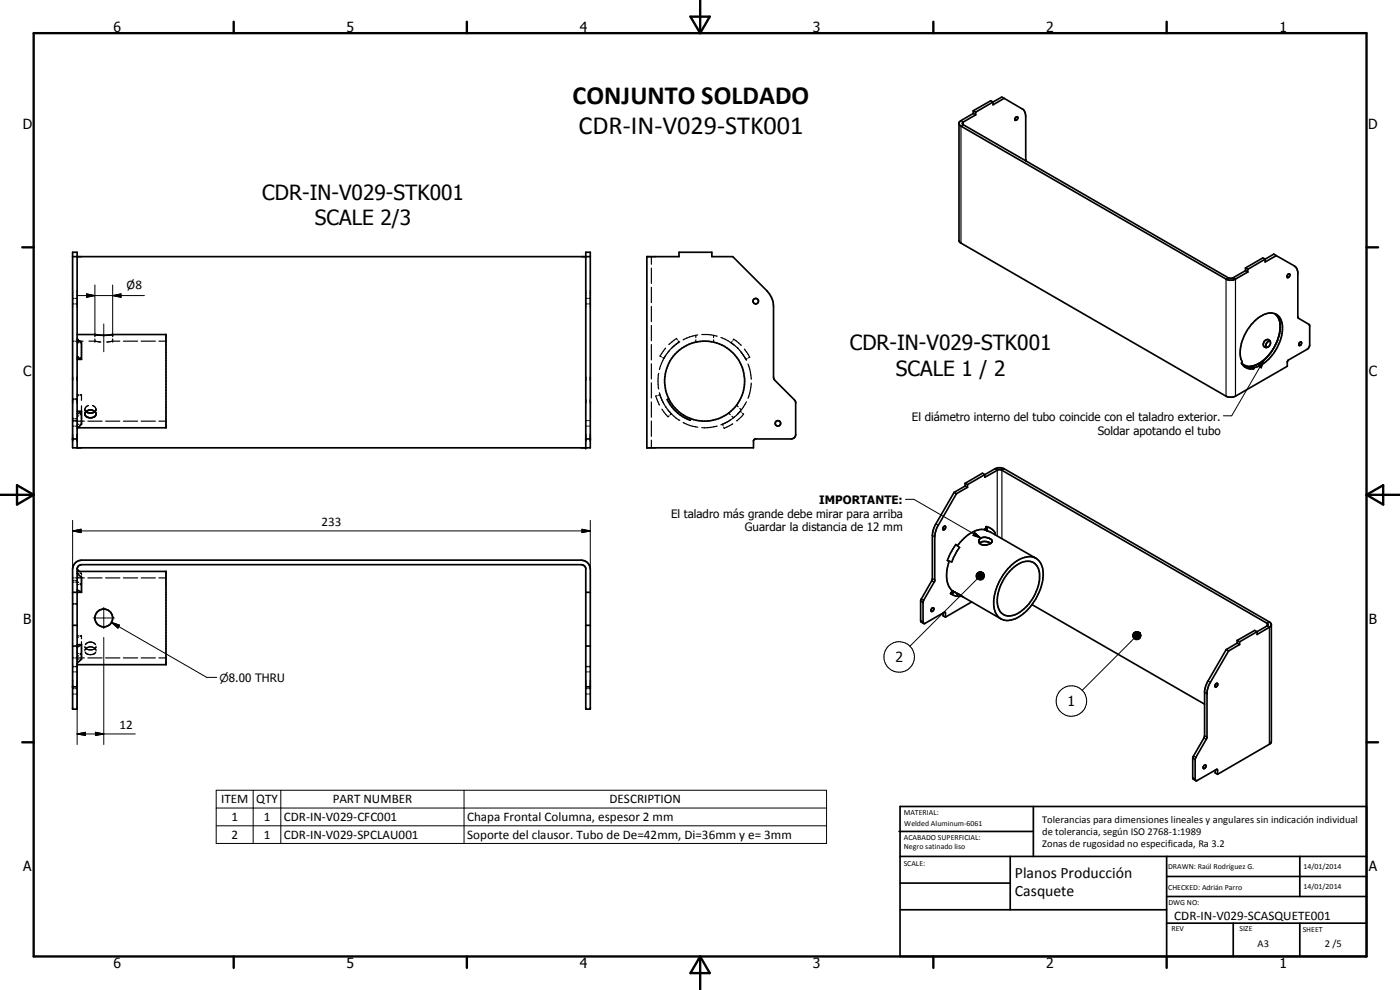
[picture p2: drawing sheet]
<svg xmlns="http://www.w3.org/2000/svg" width="420mm" height="297mm" viewBox="0 0 420 297" stroke-linecap="round" stroke-linejoin="round" font-family="sans-serif">
<g fill="none" stroke="#000" stroke-width=".51">
<path d="M287.8 37.1l.6 .7 80.1 46.2a2.88 2.88 0 0 0 2.3-.3l3.7-2.1M292.1 34l-3.7 2.2-.6 .7v35.4l.2 .3 80.2 46.4 1.7 .2 .9-.3 15.5-9v-1.3l.4-.6 5.6-3.2 .7-.9v-6.4l-3.3-2-.2-.5v-13.3l-.3-1-.7-.9-5.5-3.1M292.1 33.2v.8M292.1 34l.7 .5M292.1 33.2l.7 .5M292.8 34.5l-3.8 2.2v.6l79.6 46.1h1.3l3.9-2.2M292.8 33.7v.8M298 30.6l-5.2 3.1M298 30.6l-.7-.4-5.2 3M301.4 29.5l5.6 3.3 .7 1.1 .1 1.1v12.9l.2 .4M301.4 29.5l-3.4 2v-.9M301.4 29.5l-.8-.4-2.6 1.5"/>
<path d="M304.7 35.3a.38 .38 0 0 1 .6-.2 .38 .38 0 0 1 .1 .6l-.4 .4h-.3zM21.8 77h155.4M194.1 77h9.7v-1.3h9.8v1.3h6.3l10.3 10.3a6.9 6.9 0 0 1 1.9 4.7v21.2l.4 .9 6.2 6.3 .1 10.2-.4 .7-.9 .4h-10.9l-.5 .5v2.2h-32zM379.7 77.8l-5.2 3M379.7 77.8l-.7-.4-5.2 3M383 76.7l-.7-.5-2.6 1.6M383 76.7l-3.3 1.9v-.8M373.8 81.2l.7 .4M373.8 80.4l.7 .4M373.8 80.4v.8M374.5 80.8v.8M382.7 94.1l.9 1.1"/>
<path d="M383 94.4l.5 .7M383.5 95.1l.4 .9M383.6 95.2l.4 .9M383.9 96l.3 1.7M384 96.1l.1 .5M384.1 99.4a12.6 12.6 0 0 1-8.4 10.5M384.2 98.2l-.4 2.7M384.2 97.6v1.3M386.7 82.2a.47 .47 0 0 1 .5 .4 .47 .47 0 0 1-.4 .5l-.4 .2-.2-.3zM23.1 100.4h5.6l2.2 .2 2.7-.2h16.2v28h-26.5M23.1 101.8l1.4 1.1v4.9M23.1 107.2l1.4 .6"/>
<path d="M23.1 107.8h1.4M200.7 119.6l-.5 .3a12.6 12.6 0 0 0 6.9 6.2l.2-.5M200.7 119.6a12 12 0 0 1 8.5-17 12 12 0 0 1 14.2 12.7 12 12 0 0 1-16.1 10.3M200.7 119.6a11.5 11.5 0 0 0 6.6 6M372.6 109l.2-.3a10.8 10.8 0 0 1 2.3-10.8 8.1 8.1 0 0 1 6.9-3.9 4 4 0 0 1 2.9 4.8 13.9 13.9 0 0 1-7 11.1l-1.5 .4M372.6 109a3.4 3.4 0 0 0 3.6 1.7M373.5 110l2 .2M375.5 110.2l.7 .5M375.7 109.9l.7 .4M375.7 109.9l-.2 .3M376.4 110.3l-.2 .4M378.4 108.7a4.4 4.4 0 0 1-5.8 .2"/>
<path d="M379.5 102.4a1.05 1.05 0 0 1 1.6-.2 1.05 1.05 0 0 1-.2 1.6 1.05 1.05 0 0 1-1.6 .2 1.05 1.05 0 0 1 .2-1.6zM379.9 107.4l-1 .9M380.7 106.6l-.4 .5M381.1 102.3l-.4 .1a1.49 1.49 0 0 0-.7 1.9M382.7 103.5l-1.5 2.5M383.4 102.1l-.6 1.3M390.1 102.7l.2-.1a.54 .54 0 0 1 .2 .7 .54 .54 0 0 1-.7 .2zM21.8 131.7h1.3M23.1 134.4v-58.7h-1.3v58.7h155.4v-58.7h-1.4v58.7M23.1 123.4h1.4M24.5 123.4v3.9l-1.4 1.2M24.5 123.4l-1.4 .8"/>
<path d="M25.8 123.6a1.71 1.71 0 0 1 1.8-.6 1.71 1.71 0 0 1 1.2 1.5 1.91 1.91 0 0 1-3.3 0zM25.8 123.5l1.2 .5 1.5-.5M175.8 131.7h1.4M283.1 158.2l.4-.3a.54 .54 0 0 1 .2 .7 .54 .54 0 0 1-.8 .2zM286.3 147.7l-5.7 9.9-.6 1.8-.2 1.3v13.1l-3.5 6.4v6.2l.9 .7M286.3 147.7l.8 .4M287.1 148.1l-6.1 10.8-.5 2.2v13.1l-3.5 6.4 .1 6.4 .5 .1 5.9-3.4 .2 .2v1.3M289.6 145.8l-3.3 1.9M289.6 145v.8M289.6 145.8l.8 .4M289.6 145l.8 .4M290.4 146.2l-3.3 1.9"/>
<path d="M290.4 145.4v.8M295.6 142.4l-5.2 3M295.6 142.4l3-1.7a3.1 3.1 0 0 1 2.8 0l79.5 45.9 .6 .5v35.8l-16.1 9.4M295.6 142.4v.8l3.9-2.2 .6-.1 .6 .2 79.7 46v.6l-3.1 1.8M295.6 142.4l-.8-.4-5.2 3M295.6 158.9a9 9 0 0 0-7.8 4.3l-.5 .5M295.6 158.9l.7 .4M296 158l1.6 .7a2.03 2.03 0 0 1 1.1 1.7M296 158l.3 1.3M296 158l-.4 .9M296.3 159.3l1.2 .5 13.4 7.7M21.8 177.7h2.7"/>
<path d="M22.7 168.7l1.8-.6h150a2.73 2.73 0 0 1 2.7 2.6v42.1h-1.4v-42.3l-.4-.7-.7-.3h-150.5a1.26 1.26 0 0 0-1.1 1.2v42.1h-1.3v-42.1l.2-1zM23.1 171.4h26.7v28h-26.7M23.1 172l1.4 1.2v4.5M23.1 170.7l.7 .7M23.1 177l1.4 .7M175.8 177.7h1.4M284.9 168.4a8.5 8.5 0 0 0 .6 8.6l.3 .2M285.3 178.1a4.2 4.2 0 0 0 3.3 .7M285.8 177.2l.7 .5M285.8 177.2l-.5 .9M286.5 177.7l1 .5M286.5 177.7l-1.2 .4"/>
<path d="M286.8 163.4l1.2 .9-.8 1.1-1.5 3.2-1.4-.4 .9-2.2zM287.9 178.4l.2 .1M288 178.5l-.7-.4 1.3 .7M288.1 178.6l.3 .1M288.6 178.8l11.8 6.9M294 161.8a2.89 2.89 0 0 1 3.6 .2l.1 .2a1.66 1.66 0 0 1-2 1.3 1.42 1.42 0 0 1-2-1.2zM297 162.8l.1 .4M297 162.8l.3 .2M297 162.8l-1.1-.3a2.2 2.2 0 0 0-1.9 .5M302.5 170.6a8.1 8.1 0 0 1 7.9-3.3 5.1 5.1 0 0 1 2.7 5.3 16.3 16.3 0 0 1-8.4 13.1 4.3 4.3 0 0 1-6.5-4.2 16.6 16.6 0 0 1 4.3-10.9zM303.2 171.2a6.3 6.3 0 0 1 6.8-2.5 4.5 4.5 0 0 1 2 4.8 12.8 12.8 0 0 1-8.3 11.2 3.7 3.7 0 0 1-4.4-4.1 13.8 13.8 0 0 1 3.9-9.4zM21.8 193.8h1.3"/>
<path d="M21.8 187.6h1.3M23.1 193.4h1.4M24.5 193.4v4.4l-1.4 1.2M24.5 193.4l-1.4 .8M175.8 193.8h1.4M175.8 187.6h1.4M279.7 182.5l.3-.1a.6 .6 0 0 1 .1 .7 .6 .6 0 0 1-.6 .3zM283 183.9v.9l.7 .4M291.6 180.6l-7.9 4.6M309.7 181.4l51.8 29.9M368 194.9l-5.7 9.9-.7 1.7-.1 14.6-3.5 6.3v6.1l.9 .7M368 194.9l.7 .4"/>
<path d="M368.7 195.3l-6.1 10.7-.4 1.8v13.3l-3.5 6.7 .1 6.4h.4l6-3.4 .2 .3v1.2M371.3 193l-3.3 1.9M371.3 192.2v.8M371.3 193l.7 .4M371.3 192.2l.7 .4M372 193.4l-3.3 1.9M372 192.6v.8M377.3 189.5l-.8-.4-5.2 3.1M377.3 189.5l-5.3 3.1M381.5 187.5l-.3 .6-3.9 2.3v-.9M21.8 206.1h1.3M175.8 206.1h1.4"/>
<path d="M364.8 205.3l.4-.3 .3 .2-.1 .5-.5 .4-.3-.3zM361.3 229.7l.5-.2a.63 .63 0 0 1 0 .8 .63 .63 0 0 1-.7 .2zM364.7 231.1v.8l.7 .4M269.8 249.5h40.3M270.1 242h140v45h-140zM270.1 257h140M303.2 257v16M310.1 242v15M350.1 257v30M390.1 257v12M270.1 265h33.1M270.1 273h80"/>
<path d="M350.1 277h60M350.1 269h60M350.1 263h60M370.1 277v10M390.1 277v10"/>
<circle cx="226.8" cy="90.4" r=".82"/>
<circle cx="233.5" cy="127" r=".82"/>
<circle cx="31.1" cy="185.4" r="2.67"/>
</g>
<g fill="#000">
<circle cx="175.8" cy="77" r=".25"/>
<circle cx="28.5" cy="100.4" r=".25"/>
<circle cx="28.5" cy="102.4" r=".18"/>
<circle cx="33.8" cy="102.4" r=".18"/>
<circle cx="33.8" cy="100.4" r=".25"/>
<circle cx="49.8" cy="100.4" r=".25"/>
<circle cx="21.8" cy="131.7" r=".25"/>
<circle cx="23.1" cy="131.7" r=".25"/>
<circle cx="175.8" cy="131.7" r=".25"/>
<circle cx="175.8" cy="134.4" r=".25"/>
<circle cx="177.2" cy="131.7" r=".25"/>
<circle cx="24.5" cy="172.8" r=".18"/>
<circle cx="49.8" cy="171.4" r=".25"/>
<circle cx="287.3" cy="178.1" r=".25"/>
</g>
<g fill="none" stroke="#000" stroke-width=".35">
<path d="M288.4 36.2l.7 .4v.8l-.7 .4v35.1M195.5 77v2.3M21.8 91.2h.5M21.8 89.5h.5M22.7 91.2h.4M22.7 89.5h.4M175.8 91.2h.5M175.8 89.5h.5M176.7 91.2h.5M176.7 89.5h.5M195.5 80.4v4.6M195.5 86.2v4.6"/>
<path d="M195.5 91.9v4.6M195.5 97.7v4.5M368.6 83.4l-.7 .3v35.2M370.1 83.4l.7 .3v35.2M21.8 119.9h.5M21.8 119.6h.5M21.8 102.4h.5M22.7 119.9h.4M22.7 119.6h.4M22.7 102.4h2.2M23.1 102.7h.5M23.1 102.9h.5"/>
<path d="M23.1 118.4h.5M23.1 106.8l.5 .3M23.1 107.5h.5M23.1 101.6l.5 .3M23.6 118.7l-.5 .1M24 102.7h.5M24 118.4h.5M24 107.3l.5 .2h-.5M24 102.3l.5 .4M24.5 102.7v.2h-.5M24.5 118.4l-.5 .2M24.5 118.4v1.7"/>
<path d="M26.7 102.4l3.6 .2M28.5 100.4v.6M28.5 101.7v.7M33.8 100.4v.6M33.8 101.7v.7M36 102.4l-4 .2M37 102.4h4.3M42.4 102.4h4.2M47.7 102.4h2.1M195.5 103.4v4.6M195.5 109.1v4.6M195.5 114.9v4.5"/>
<path d="M197.2 118.7l-.4 .1 1.1 2.7M197.6 118.6l.5-.2 1 2.5M197.7 112l-.2 2.3 .2 2.4M197.9 117.9a14.3 14.3 0 0 0 3.6 6.2l-.4 .4M199.8 104.4l-1.7 2.4 .4 .3M199.8 106.6l-1.3 2.4-.6 1.9M200.8 105.3l-1.5 2.2-.4-.2M203.3 101.9l-.3-.3-2.3 1.8M203.5 102.3l.2 .4-2 1.7M204 102.5l-1.7 1.3-1.8 1.9M208.8 100.6v.7M208.8 102v.7"/>
<path d="M209.4 100.5l-2.4 .6-2 .9M210.6 100.4l2.7 .1 1.9 .4M214.2 100.6v.7M214.2 102v.7M216.4 101.3l2.1 .9 1.9 1.3M219.7 102.5l-.3 .4 2 1.5M220 102.1l.2-.3 2.3 1.8M221.3 104.4h.1M221.4 104.4l2.2 3M221.4 104.4l.1 .2M222.4 105.6l1.6 2.5M223.4 104.7l1.6 2.5-.4 .2"/>
<path d="M224.2 107.6l-.4 .2M224.5 109.2l.7 2.4 .3 2.2M225.5 114.9l-.3 2.2-.7 2.4M21.8 125.6h.5M21.8 126.1h.5M21.8 127.8h.5M21.8 126.2h.5M21.8 126.4h.5M22.7 125.6h.4M22.7 126.1h.4M22.7 127.8h.4M22.7 126.2h.4"/>
<path d="M22.7 126.4h2.6M23.1 128.4h.1M23.1 124.1h.5M23.1 127.3h.5M23.3 128.4h.1M23.6 124.8l-.5 .3M24 124.1h.5l-.5 .4M24 127.3h.5M24.5 121.8v1.6M25.5 123.8v.4M25.5 122.9l.3 .6M26.4 126.4h4.2"/>
<path d="M26.5 121.7a1.4 1.4 0 0 0-1 1.6M27.8 121.7a1.36 1.36 0 0 1 1 1.1M28.8 123.1l-.3 .4M28.8 122.9v.4M28.8 123.8v.4M28.8 122.8v.1M31.7 126.4h4.3M37 126.4h4.3M42.4 126.4h4.2M47.7 126.4h2.1M175.8 127.8h.5M175.8 126.2h.5"/>
<path d="M176.7 127.8h.5M176.7 126.2h.5M195.5 120.6v4.6M195.5 126.3v4.6M195.5 132.1v2.3M198.7 122.8l1.8 2.3 .3-.3M200.5 123.1l1.8 1.8 1.7 1.3M205 126.7l2 .9 2.4 .6M215.2 127.8l-1.9 .4-2.7 .1M216.8 127.3l-.4 .2M216.8 127.3l.2 .4M217.7 126.9l-.9 .4"/>
<path d="M218.7 124l.4 .4M219.1 126l-.8 .6M219.7 124.9l.4 .4M219.9 127.2l-2.6 1.3-.1-.4M220.4 125.1l-1.9 1.4-1.7 .8M220.4 125.1l-.2 .2M221.1 121.6l.4 .4M222 122.6l.5 .4M222.5 123.7l-.3-.3-1.8 1.7M222.8 124l.4 .2-2.1 2.1M224 120.6l-1.4 2.3-1.3 1.5M280.9 157.2l.7 .4"/>
<path d="M298.6 140.7l.7 .4v19.7M301.4 140.7l-.7 .4v20.5M21.8 174.2h.5M21.8 174.7h.5M21.8 173.4h.5M22.7 174.2h.4M22.7 174.7h.4M22.7 173.4h2.6M23.1 174.4l.5 .4M23.1 175.4h.5M23.1 172h.5M23.1 173.2h.5"/>
<path d="M23.8 171.4l.2 .2M24 175l.5 .4h-.5M24 172h.5M24.3 171.8l.2 .2M24.5 172v.4M24.5 172.8v.4h-.5M26.4 173.4h4.2M31.7 173.4h4.3M37 173.4h4.3M42.4 173.4h4.2M47.7 173.4h2.1M276.5 179.7l.7 .4"/>
<path d="M279.6 174.3l.7 .4M279.8 173.6l.7 .4M279.8 160.7l.7 .4M21.8 181.3h.5M21.8 181.1h.5M21.8 199.9h.5M21.8 197.4h.5M22.7 181.3h.4M22.7 181.1h.4M22.7 199.9h.4M22.7 197.4h2.6M23.1 197.8h.5"/>
<path d="M23.1 196.1h.5M23.1 190.8h.5M23.6 196.8l-.5 .3M23.6 191.1l-.5 .2M24 197.8h.5M24 196.1h.5l-.5 .4M24 190.8h.5M24.5 190.8v.8M24.5 192.5v.9M24.5 190.8l-.5 .1M25.5 193.9v.5M25.5 194.9v.4"/>
<path d="M25.6 194.3l.5 .5 .7 .2 1-.1 .9-.6M25.6 193.4l.8-.6a1.89 1.89 0 0 1 2.1 .4l.2 .2M25.6 194.9l.5-.5a1.99 1.99 0 0 1 2.6 .5M25.6 195.7a2.05 2.05 0 0 0 3.1 0M26.4 197.4h4.2M28.8 193.9v.5M28.8 194.9v.4M31.7 197.4h4.3M37 197.4h4.3M42.4 197.4h4.2M47.7 197.4h2.1M175.8 199.9h.5"/>
<path d="M176.7 199.9h.5M276.3 186.2l.7 .4M276.3 180.4l.7 .4M283.4 183.7l.3 .2M380.9 186.6l-.7 .4v.8l.7 .4v35.1M21.8 200.1h.5M21.8 201.6h.5M21.8 208.2h.5M21.8 206.6h.5M22.7 200.1h.4M22.7 201.6h.4M22.7 208.2h.4"/>
<path d="M22.7 206.6h.4M175.8 200.1h.5M175.8 201.6h.5M175.8 208.2h.5M175.8 206.6h.5M176.7 200.1h.5M176.7 201.6h.5M176.7 208.2h.5M176.7 206.6h.5M361.5 207.8l.7 .4M362.5 204.3l.8 .4M358 233.3l.7 .4"/>
<path d="M358 227.5l.7 .5M358.2 226.9l.7 .3M361.3 221.4l.7 .5M361.5 220.8l.7 .3M365 230.9l.4 .2"/>
</g>
<g fill="none" stroke="#000" stroke-width=".3">
<path d="M23.5 88.7h19.8M26 88.2l2.5 .5-2.5 .5zM28.5 85.5v14.9M31.1 97.2v8.3M33.8 88.7l2.5-.5v1zM33.8 85.5v14.9M379.3 108l-.8 2.4-.9-.5zM379.3 108l-9.7 16.8h-2.5M21.8 159.3l2.5-.5v1zM21.8 159.3h155.4M21.8 156.1v14.6M174.7 158.8l2.5 .5-2.5 .5z"/>
<path d="M177.2 156.1v14.6M271.7 149.8h2.6l20.1 11.7M292.5 159.8l1.9 1.7-2.4-.8zM296 158l.3 1.3-.7-.4zM285.8 177.2l.7 .5-1.2 .4zM292.9 172.6l2.2-.7-2.2 .9zM292.9 172.8l2.2-.9-2.2 1.2zM292.9 173.1l2.2-1.2-2 1.5zM293 172.3l2.1-.4-2.2 .7zM293.1 173.4l2-1.5-1.9 1.7zM293.1 172.1l2-.2-2.1 .4zM293.2 173.6l1.9-1.7-1.7 1.9z"/>
<path d="M293.3 173.7l-20.2 20.2M293.3 171.9l.3-.2 1.5 .2zM293.3 171.9h1.8l-2 .2zM293.6 171.7l1.5 .2zM293.8 171.6l1.3 .3zM294.1 171.6l1 .3zM294.3 171.6l.8 .3zM294.6 171.6l.5 .3zM295.1 171.9l-1.5 2-.2-.1zM295.1 171.9l-1.2 2.1-.3-.1zM295.1 171.9l-.9 2.1h-.3zM295.1 171.9l-.7 2.1h-.2z"/>
<path d="M295.1 171.9l-.4 2-.3 .1zM295.1 171.9l-.2 1.9-.2 .1zM295.1 171.9v1.8l-.2 .1zM295.1 171.9l.2 1.5-.2 .3zM295.1 171.9l.2 1.5zM295.1 171.9l.2 1.2zM295.1 171.9l.3 1zM295.1 171.9l.3 .7zM295.1 171.9l.2 .5zM295.1 171.9l.1 .2zM23.1 193.8v29.6M28 185.4h6.3"/>
<path d="M31.1 182.2v6.4M31.1 191.3v32.1M33.5 186.7l2.4 .9-.5 .9zM33.5 186.7l28.5 16.5h3.1M339.9 190.5l2.1-.6-2.1 .9zM339.9 190.8l2.1-.9-2.1 1.1zM339.9 191l2.1-1.1-1.9 1.4zM340 190.2l2-.3-2.1 .6zM340.1 191.3l1.9-1.4-1.8 1.6zM340.1 190l1.9-.1-2 .3zM340.2 191.5l1.8-1.6-1.6 1.8zM340.3 191.6l-15.5 15.5"/>
<path d="M340.3 189.8l1.7 .1zM340.3 189.8l1.7 .1-1.9 .1zM340.6 189.7l.2-.2 1.2 .4zM340.8 189.5l1.2 .4zM341.1 189.5l.9 .4zM341.3 189.5l.7 .4zM341.6 189.5l.4 .4zM342 189.9l-1.4 1.9-.2-.1zM342 189.9l-1.1 2-.3-.1zM342 189.9l-.8 2h-.3zM342 189.9l-.6 2h-.2zM342 189.9l-.3 2h-.3z"/>
<path d="M342 189.9l-.1 1.8-.2 .2zM342 189.9l.1 1.7-.2 .1zM342 189.9l.3 1.4-.2 .3zM342 189.9l.3 1.4zM342 189.9l.4 .9-.1 .3zM342 189.9l.4 .9zM342 189.9l.4 .6zM342 189.9l.3 .4zM342 189.9l.2 .1zM28.6 219.7l2.5 .5-2.5 .5zM23.1 220.2l2.5-.5v1zM23.1 220.2h17.5"/>
<path d="M64.9 237.1h183.2v16h-183.2zM76 237.1v16M84.3 237.1v16M139.3 237.1v16M64.9 242.4h183.2M64.9 247.8h183.2"/>
<circle cx="269.9" cy="197.1" r="4.6"/>
<circle cx="321.5" cy="210.3" r="4.6"/>
</g>
<g fill="#000">
<path d="M26 88.2l2.5 .5-2.5 .5zM33.8 88.7l2.5-.5v1zM379.3 108l-.8 2.4-.9-.5zM21.8 159.3l2.5-.5v1zM174.7 158.8l2.5 .5-2.5 .5zM296 158l.3 1.3-.7-.4zM285.8 177.2l.7 .5-1.2 .4zM292.5 159.8l1.9 1.7-2.4-.8zM294.6 171.6l.5 .3zM294.3 171.6l.8 .3zM294.1 171.6l1 .3zM293.8 171.6l1.3 .3z"/>
<path d="M293.6 171.7l1.5 .2zM293.3 171.9l.3-.2 1.5 .2zM293.3 171.9h1.8l-2 .2zM293 172.3l2.1-.4-2.2 .7zM292.9 172.6l2.2-.7-2.2 .9zM292.9 172.8l2.2-.9-2.2 1.2zM292.9 173.1l2.2-1.2-2 1.5zM293.1 173.4l2-1.5-1.9 1.7zM293.2 173.6l1.9-1.7-1.7 1.9zM295.1 171.9l-1.5 2-.2-.1zM295.1 171.9l-1.2 2.1-.3-.1zM295.1 171.9l-.9 2.1h-.3z"/>
<path d="M295.1 171.9l-.7 2.1h-.2zM295.1 171.9l-.4 2-.3 .1zM295.1 171.9v1.8l-.2 .1zM295.1 171.9l.2 1.5-.2 .3zM295.1 171.9l.2 1.5zM295.1 171.9l.2 1.2zM295.1 171.9l.3 1zM295.1 171.9l.3 .7zM295.1 171.9l.2 .5zM295.1 171.9l.1 .2zM33.5 186.7l2.4 .9-.5 .9zM341.6 189.5l.4 .4z"/>
<path d="M341.3 189.5l.7 .4zM341.1 189.5l.9 .4zM340.8 189.5l1.2 .4zM340.6 189.7l.2-.2 1.2 .4zM340.3 189.8l1.7 .1zM340.3 189.8l1.7 .1-1.9 .1zM340 190.2l2-.3-2.1 .6zM339.9 190.5l2.1-.6-2.1 .9zM339.9 190.8l2.1-.9-2.1 1.1zM339.9 191l2.1-1.1-1.9 1.4zM340.1 191.3l1.9-1.4-1.8 1.6zM340.2 191.5l1.8-1.6-1.6 1.8z"/>
<path d="M342 189.9l-1.4 1.9-.2-.1zM342 189.9l-1.1 2-.3-.1zM342 189.9l-.8 2h-.3zM342 189.9l-.6 2h-.2zM342 189.9l-.3 2h-.3zM342 189.9l-.1 1.8-.2 .2zM342 189.9l.1 1.7-.2 .1zM342 189.9l.3 1.4-.2 .3zM342 189.9l.3 1.4zM342 189.9l.4 .9-.1 .3zM342 189.9l.4 .9zM342 189.9l.4 .6z"/>
<path d="M342 189.9l.3 .4zM342 189.9l.2 .1zM23.1 220.2l2.5-.5v1zM28.6 219.7l2.5 .5-2.5 .5z"/>
</g>
<g fill="none" stroke="#000" stroke-width=".71">
<path d="M10.1 9.9h400v277.1h-400zM70.1 6.5v3.4M140.1 6.5v3.4M207.2 5h5.8l-2.9 4.9zM210.1 0v9.9M280.1 6.5v3.4M350.1 6.5v3.4M6.7 74.2h3.4M410.1 74.2h3.5M.1 148.5h10M5.1 145.6l5 2.9-5 2.9zM410.1 148.5h10"/>
<path d="M410.1 148.5l5-2.9v5.8zM6.7 222.7h3.4M410.1 222.7h3.5M70.1 287v3.4M140.1 287v3.4M210.1 287v10M210.1 287l2.9 5h-5.8zM280.1 287v3.4M350.1 287v3.4"/>
</g>
<path d="M294.9 171.9v2M340 190.1h2" fill="none" stroke="#000" stroke-width=".38"/>
<path d="M293 172.1h2.1" fill="none" stroke="#000" stroke-width=".42"/>
<g font-size="7.9">
<text x="171.9" y="31.2">CONJUNTO SOLDADO</text>
<text x="173.6" y="40.2">CDR-IN-V029-STK001</text>
</g>
<g font-size="6.3">
<text x="78.7" y="60">CDR-IN-V029-STK001</text>
<text x="94.5" y="67.6">SCALE 2/3</text>
<text x="255" y="105.2">CDR-IN-V029-STK001</text>
<text x="268.9" y="112.7">SCALE 1 / 2</text>
</g>
<g font-size="4.7">
<text x="304.6" y="263.5">Planos Producción</text>
<text x="304.6" y="268.9">Casquete</text>
</g>
<g font-size="4.2">
<text x="34" y="9.6">6</text>
<text x="104" y="9.6">5</text>
<text x="174" y="9.6">4</text>
<text x="244" y="9.6">3</text>
<text x="314" y="9.6">2</text>
<text x="384" y="9.6">1</text>
<text x="6.8" y="38.7">D</text>
<text x="410.6" y="38.7">D</text>
<text x="7" y="112.9">C</text>
<text x="410.8" y="112.9">C</text>
<text x="7" y="187.1">B</text>
<text x="410.8" y="187.1">B</text>
<text x="268.7" y="198.7">2</text>
<text x="320.4" y="211.9">1</text>
<text x="7" y="261.4">A</text>
<text x="410.8" y="261.4">A</text>
<text x="34" y="290.4">6</text>
<text x="104" y="290.4">5</text>
<text x="174" y="290.4">4</text>
<text x="244" y="290.4">3</text>
<text x="314" y="290.4">2</text>
<text x="384" y="290.4">1</text>
</g>
<g font-size="3.9">
<text x="38" y="86.8">Ø8</text>
<text x="96.5" y="157.7">233</text>
<text x="35.8" y="218.7">12</text>
<text x="66.4" y="241">ITEM</text>
<text x="76.9" y="241">QTY</text>
<text x="99.9" y="241">PART NUMBER</text>
<text x="183" y="241">DESCRIPTION</text>
<text x="69.5" y="246.4">1</text>
<text x="69.5" y="251.7">2</text>
<text x="79.2" y="246.4">1</text>
<text x="79.2" y="251.7">1</text>
<text x="85.2" y="246.4">CDR-IN-V029-CFC001</text>
<text x="85.2" y="251.7">CDR-IN-V029-SPCLAU001</text>
<text x="140.2" y="246.4">Chapa Frontal Columna, espesor 2 mm</text>
<text x="140.2" y="251.8">Soporte del clausor. Tubo de De=42mm, Di=36mm y e= 3mm</text>
<text x="352.4" y="276">CDR-IN-V029-SCASQUETE001</text>
</g>
<g font-size="3.5">
<text x="273.7" y="126.2">El diámetro interno del tubo coincide con el taladro exterior.</text>
<text x="329.4" y="130.4">Soldar apotando el tubo</text>
<text x="201.4" y="155.3">El taladro más grande debe mirar para arriba</text>
<text x="245.9" y="151.1">IMPORTANTE:</text>
<text x="223.6" y="159.4">Guardar la distancia de 12 mm</text>
</g>
<text font-size="3.3" x="65.9" y="204.5">n8.00 THRU</text>
<g font-size="3.1">
<text x="312.7" y="246.8">Tolerancias para dimensiones lineales y angulares sin indicación individual</text>
<text x="312.7" y="250.4">de tolerancia, según ISO 2768-1:1989</text>
<text x="312.7" y="254">Zonas de rugosidad no especificada, Ra 3.2</text>
<text x="377.4" y="284.1">A3</text>
<text x="397.6" y="284.2">2 /5</text>
</g>
<g font-size="2.4">
<text x="271.2" y="244.4">MATERIAL:</text>
<text x="271.3" y="252">ACABADO SUPERFICIAL:</text>
<text x="271.4" y="247.9">Welded Aluminum-6061</text>
<text x="271.3" y="254.6">Negro satinado liso</text>
<text x="271.2" y="259.7">SCALE:</text>
<text x="350.6" y="260.8">DRAWN: Raúl Rodríguez G.</text>
<text x="391.2" y="260.6">14/01/2014</text>
<text x="350.6" y="267.1">CHECKED: Adrián Parro</text>
<text x="391.2" y="266.7">14/01/2014</text>
<text x="350.6" y="271.4">DWG NO:</text>
<text x="351.6" y="279.3">REV</text>
<text x="372" y="279.4">SIZE</text>
<text x="391" y="279.6">SHEET</text>
</g>
</svg>
